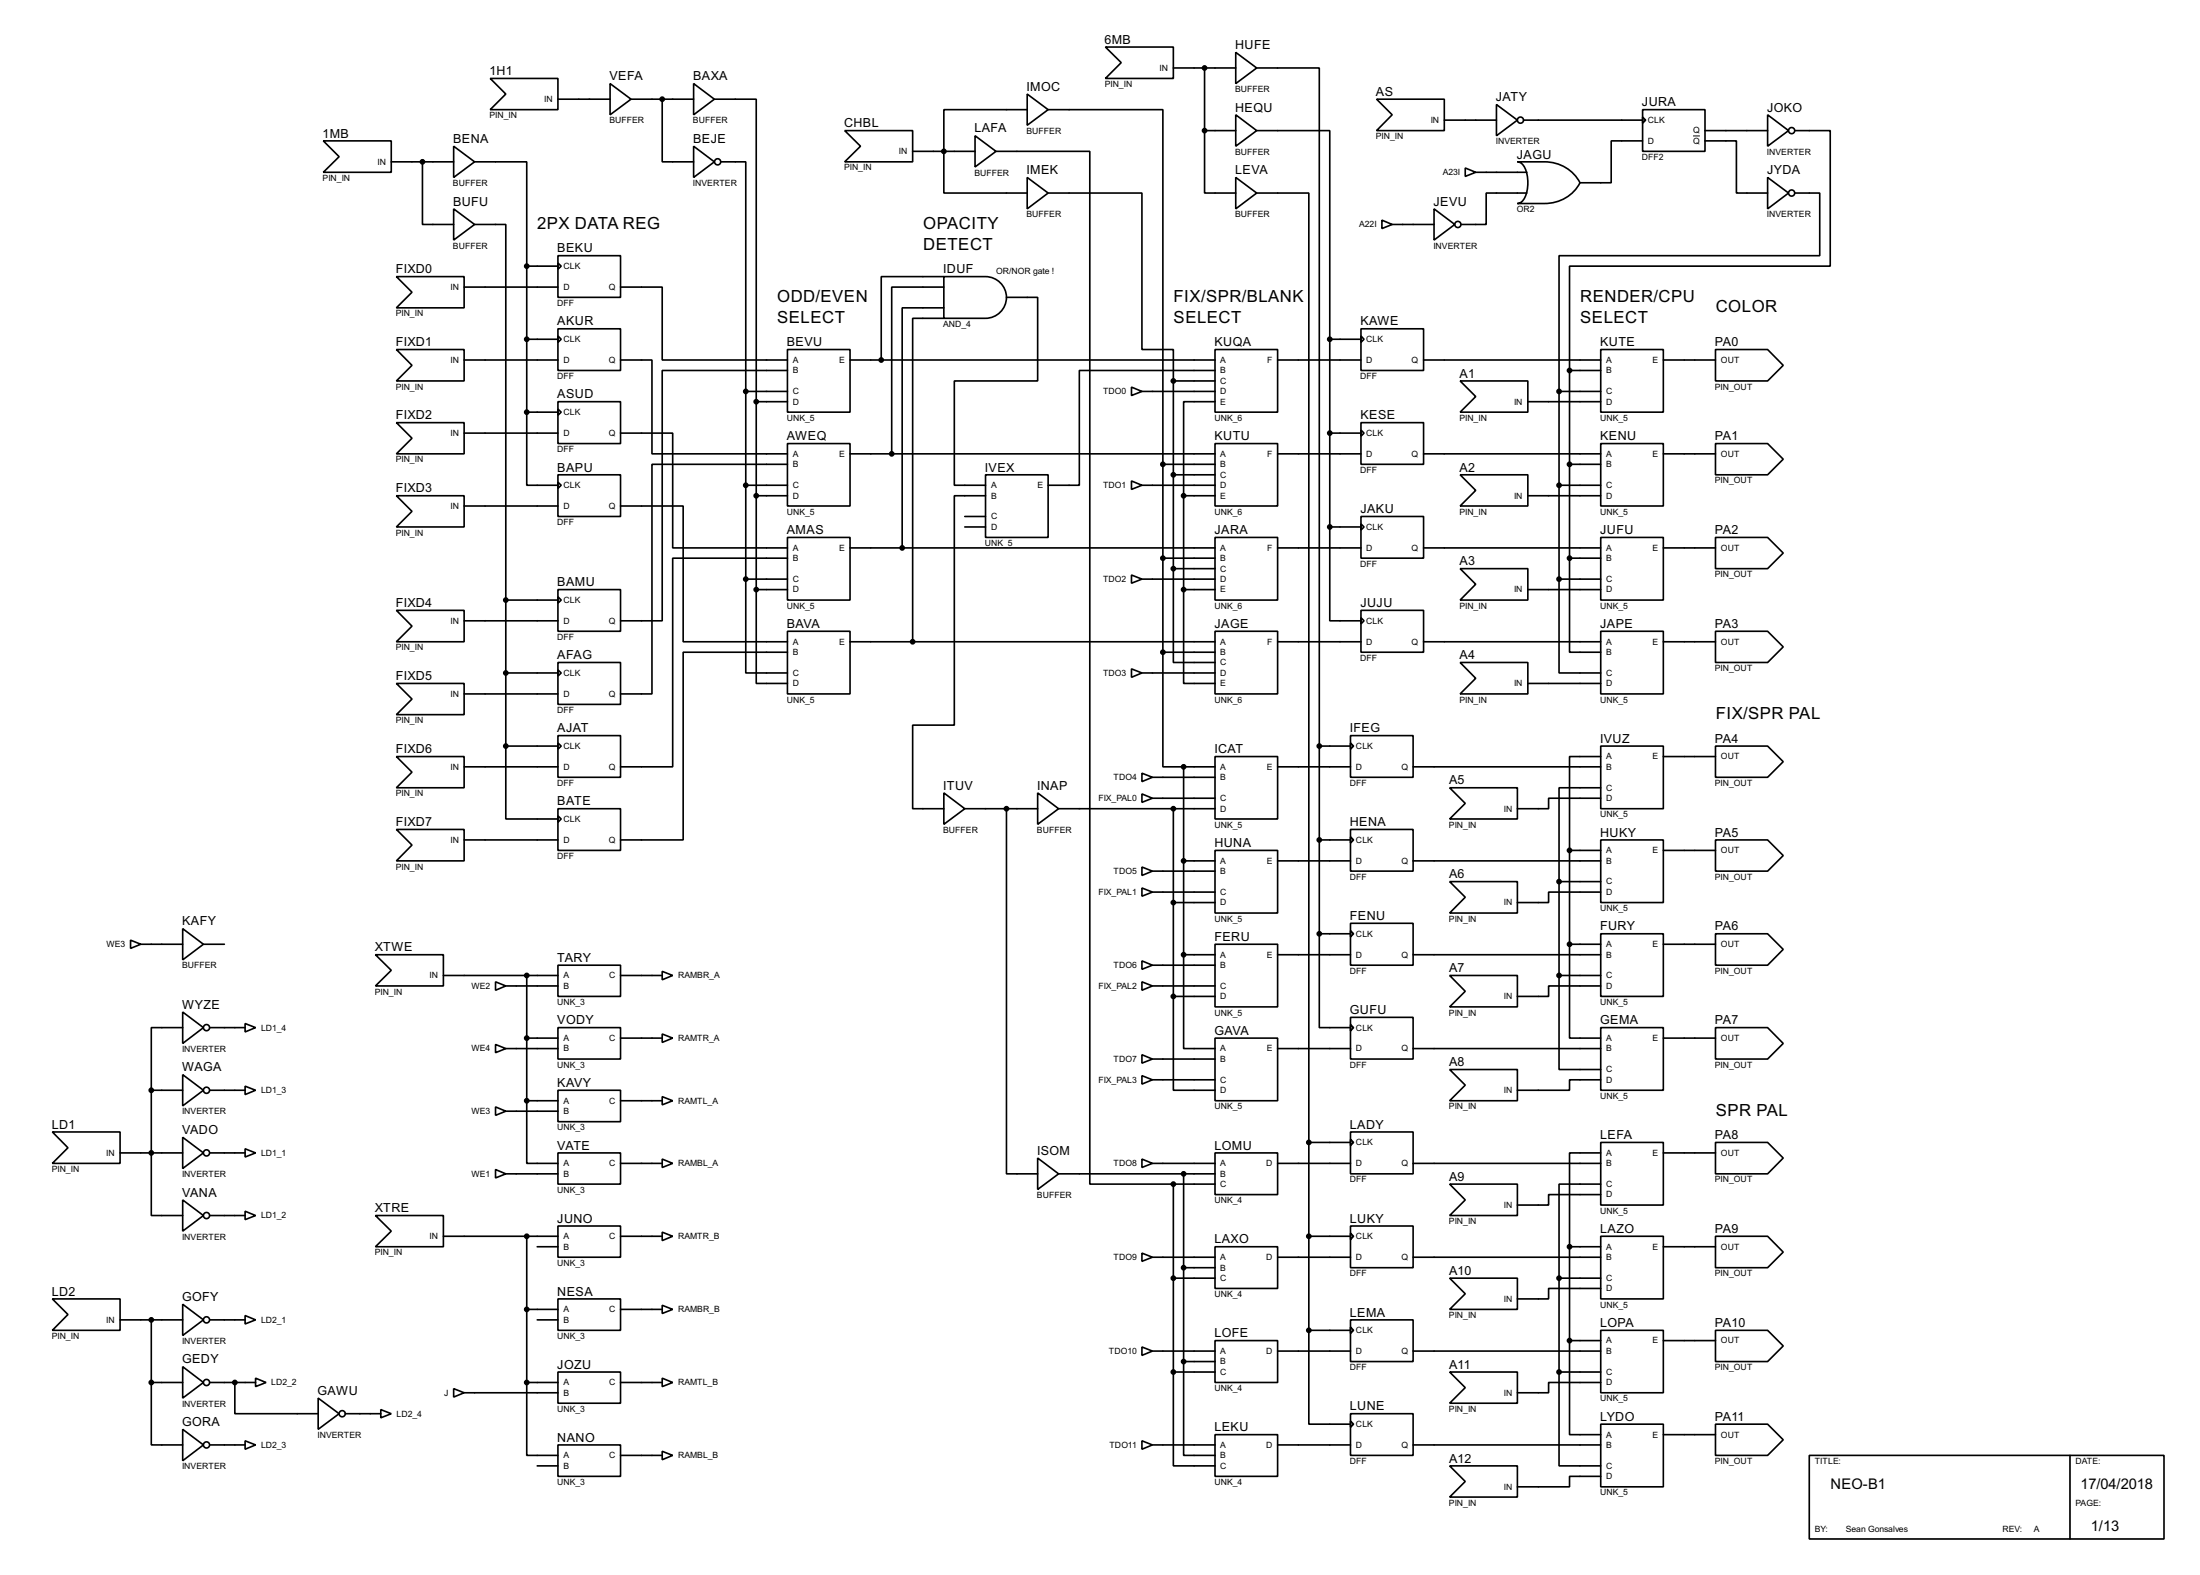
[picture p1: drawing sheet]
<svg xmlns="http://www.w3.org/2000/svg" width="536mm" height="383mm" viewBox="0 0 536 383" stroke-linecap="round" stroke-linejoin="round" font-family="sans-serif">
<g fill="none" stroke="#000" stroke-width=".4">
<path d="M119.4 19.1h16.5v7.6h-16.5l3.8-3.8zM269.3 11.5h16.5v7.6h-16.5l3.8-3.8zM285.8 16.6h15.2M293.4 16.6v15.2M301 12.8l5.1 3.8-5.1 3.8zM306.1 16.6h15.3v165.1M78.8 34.3h16.5v7.7h-16.5l3.8-3.8zM95.3 39.4h15.2M102.9 39.4v15.3h7.6M110.5 35.6l5.1 3.8-5.1 3.8zM115.6 39.4h12.7v25.4M135.9 24.2h12.7"/>
<path d="M148.6 20.4l5.1 3.8-5.1 3.8zM153.7 24.2h15.3M161.3 24.2v15.2h7.7M169 35.6l5 3.8-5 3.8zM169 20.4l5 3.8-5 3.8zM174 24.2h10.2v73.6M175.6 39.4h6.1v55.9M205.8 31.8h16.5v7.6h-16.5l3.8-3.8zM222.3 36.9h15.2M237.5 33.1l5.1 3.8-5.1 3.8zM242.6 36.9h22.9v251.4h20.3M250.2 22.9l5.1 3.8-5.1 3.8z"/>
<path d="M250.2 26.7h-20.3v20.3h20.3M255.3 26.7h28v86.4M293.4 31.8v15.2h7.6M293.4 31.8h7.6M301 28l5.1 3.8-5.1 3.8zM306.1 31.8h17.8v50.8M335.3 24.2h16.5v7.6h-16.5l3.8-3.8zM351.8 29.3h12.7M364.5 25.5l5.1 3.8-5.1 3.8zM369.6 39.4h6.6a9.6 9.6 0 0 1 8.7 5.1 9.6 9.6 0 0 1-8.7 5.1h-6.6a3.2 3.2 0 0 0 2.4-3.2 7.7 7.7 0 0 0-1.4-6.6zM371.1 29.3h29M400.1 26.7h15.2v10.2h-15.2z"/>
<path d="M400.1 28.5l.8 .8-.8 .7zM400.1 34.3h-7.6v10.2h-7.6M415.3 34.3h7.7v12.7h7.6M415.3 31.8h15.3M430.6 28l5.1 3.8-5.1 3.8zM437.2 31.8h8.6v33h-63.5v25.4M110.5 50.9l5.1 3.8-5.1 3.8zM115.6 54.7h7.6v91.4M250.2 43.2l5.1 3.8-5.1 3.9zM255.3 47h22.9v38.1h7.6v7.7M301 43.2l5.1 3.8-5.1 3.9zM306.1 47h12.7v231.2"/>
<path d="M336.6 53.6l2.5 1.1-2.5 1zM339.1 54.7h10.2M349.3 50.9l5.1 3.8-5.1 3.8zM356.9 40.9l2.6 1.1-2.6 1zM359.5 42h12.4M371.9 47h-9.9v7.7h-6.1M430.6 43.2l5.1 3.8-5.1 3.9zM437.2 47h6.1v15.3h-63.5v33M96.6 67.4h16.5v7.6h-16.5l3.8-3.8zM113.1 69.9h22.8M128.3 64.8v35.6M128.3 64.8h7.6"/>
<path d="M135.9 62.3h15.3v10.1h-15.3zM135.9 64.1l.8 .7-.8 .8zM151.2 69.9h10.1v17.8h30.5M229.9 67.4h10.2a5.1 5.1 0 0 1 5.1 5 5.1 5.1 0 0 1-5.1 5.1h-10.2zM229.9 67.4h-15.2v20.3M229.9 75h-10.1v58.4M229.9 69.9h-12.7v40.6M229.9 77.5h-7.6v78.8M245.2 72.4h7.6v20.4h-20.3v25.4h7.6M96.6 85.1h16.5v7.7h-16.5l3.8-3.8zM113.1 87.7h22.8M128.3 82.6h7.6"/>
<path d="M135.9 97.8h15.3v10.2h-15.3zM135.9 99.6l.8 .8-.8 .7zM135.9 80.1h15.3v10.1h-15.3zM135.9 81.8l.8 .8-.8 .8zM151.2 87.7h7.6v22.8h33M181.7 95.3v45.7M181.7 95.3h10.1M184.2 97.8v45.8M184.2 97.8h7.6M191.8 85.1h15.3v15.3h-15.3zM191.8 90.2h-30.5v61h-10.1M207.1 87.7h88.9"/>
<path d="M275.6 94.3l2.6 1-2.6 1zM278.2 95.3h17.8M285.8 92.8v45.7M285.8 92.8h10.2M296 85.1h15.2v15.3h-15.2zM296 97.8h-7.7v22.9M296 90.2h-33.1v28h-7.6M311.2 87.7h20.3M323.9 82.6h7.6M323.9 82.6v45.7M331.5 80.1h15.3v10.1h-15.3zM331.5 81.8l.8 .8-.8 .8z"/>
<path d="M346.8 87.7h43.1M355.7 92.8h16.5v7.6h-16.5l3.8-3.8zM372.2 97.8h17.7M379.8 95.3v45.7M379.8 95.3h10.1M382.3 90.2v45.7M382.3 90.2h7.6M389.9 85.1h15.3v15.3h-15.3zM405.2 87.7h12.7M417.9 85.1h12.7l3.8 3.9-3.8 3.8h-12.7zM96.6 102.9h16.5v7.6h-16.5l3.8-3.8zM113.1 105.5h22.8"/>
<path d="M128.3 100.4v17.8h7.6M128.3 100.4h7.6M135.9 115.6h15.3v10.2h-15.3zM135.9 117.4l.8 .8-.8 .7zM151.2 105.5h12.7v27.9h27.9M181.7 118.2h10.1M191.8 108h15.3v15.2h-15.3zM191.8 113.1h-33v55.9h-7.6M207.1 110.5h88.9M240.1 115.6h15.2v15.3h-15.2zM275.6 117.1l2.6 1.1-2.6 1zM278.2 118.2h17.8"/>
<path d="M283.3 113.1h12.7M283.3 113.1v45.7M285.8 115.6h10.2M296 108h15.2v15.2h-15.2zM311.2 110.5h20.3M323.9 105.5h7.6M331.5 102.9h15.3v10.2h-15.3zM331.5 104.7l.8 .8-.8 .7zM346.8 110.5h43.1M355.7 115.6h16.5v7.6h-16.5l3.8-3.8zM379.8 118.2h10.1M382.3 113.1h7.6"/>
<path d="M389.9 108h15.3v15.2h-15.3zM405.2 110.5h12.7M417.9 108h12.7l3.8 3.8-3.8 3.8h-12.7zM96.6 120.7h16.5v7.6h-16.5l3.8-3.8zM113.1 123.2h22.8M151.2 123.2h15.2v33.1h25.4M184.2 120.7h7.6M191.8 130.9h15.3v15.2h-15.3zM191.8 135.9h-27.9v50.8h-12.7M207.1 133.4h88.9M235 128.3h5.1M235 125.8h5.1"/>
<path d="M240.1 120.7h-7.6v55.9h-10.2v20.3h7.6M283.3 135.9h12.7M285.8 138.5v22.8h10.2M285.8 138.5h10.2M288.3 120.7h7.7M288.3 120.7v22.9M296 130.9h15.2v15.2h-15.2zM311.2 133.4h20.3M323.9 128.3v22.9h7.6M323.9 128.3h7.6M331.5 125.8h15.3v10.1h-15.3zM331.5 127.6l.8 .7-.8 .8z"/>
<path d="M346.8 133.4h43.1M355.7 138.5h16.5v7.6h-16.5l3.8-3.8zM372.2 120.7h17.7M382.3 135.9v22.9h7.6M382.3 135.9h7.6M389.9 130.9h15.3v15.2h-15.3zM405.2 133.4h12.7M417.9 130.9h12.7l3.8 3.8-3.8 3.8h-12.7zM96.6 148.6h16.5v7.7h-16.5l3.8-3.8zM113.1 151.2h22.8M123.2 146.1v35.6M123.2 146.1h12.7"/>
<path d="M135.9 143.6h15.3v10.1h-15.3zM135.9 145.3l.8 .8-.8 .8zM181.7 141v22.9h10.1M181.7 141h10.1M184.2 143.6v22.8h7.6M184.2 143.6h7.6M191.8 153.7h15.3v15.3h-15.3zM191.8 158.8h-25.4v45.7h-15.2M207.1 156.3h88.9M275.6 140l2.6 1-2.6 1zM278.2 141h17.8M283.3 158.8v27.9h5"/>
<path d="M283.3 158.8h12.7M288.3 143.6v22.8h7.7M288.3 143.6h7.7M296 153.7h15.2v15.3h-15.2zM311.2 156.3h20.3M331.5 148.6h15.3v10.2h-15.3zM331.5 150.4l.8 .8-.8 .7zM346.8 156.3h43.1M372.2 143.6h17.7M379.8 141v22.9h10.1M379.8 141h10.1M389.9 153.7h15.3v15.3h-15.3z"/>
<path d="M405.2 156.3h12.7M417.9 153.7h12.7l3.8 3.8-3.8 3.8h-12.7zM96.6 166.4h16.5v7.6h-16.5l3.8-3.8zM113.1 169h22.8M123.2 163.9h12.7M135.9 179.1h15.3v10.2h-15.3zM135.9 161.3h15.3v10.2h-15.3zM135.9 163.1l.8 .8-.8 .7zM275.6 162.9l2.6 1-2.6 1zM278.2 163.9h17.8M329 179.1h15.2v10.2h-15.2zM355.7 161.3h16.5v7.7h-16.5l3.8-3.8z"/>
<path d="M372.2 166.4h17.7M96.6 184.2h16.5v7.6h-16.5l3.8-3.8zM113.1 186.7h22.8M123.2 181.7v17.7h12.7M123.2 181.7h12.7M135.9 196.9h15.3v10.2h-15.3zM135.9 198.7l.8 .7-.8 .8zM135.9 180.9l.8 .8-.8 .7zM229.9 193.1l5.1 3.8-5.1 3.8zM235 196.9h17.8M245.2 196.9v88.9h7.6M252.8 193.1l5.1 3.8-5.1 3.8z"/>
<path d="M257.9 196.9h38.1M278.2 188.3l2.5 1-2.5 1zM278.2 193.3l2.5 1.1-2.5 1zM280.7 189.3h15.3M280.7 194.4h15.3M285.8 196.9v45.7M288.3 186.7h7.7M288.3 186.7v45.8M296 184.2h15.2v15.2h-15.2zM311.2 186.7h17.8M321.4 181.7h7.6M321.4 181.7v45.7"/>
<path d="M329 180.9l.7 .8-.7 .7zM344.2 186.7h45.7M353.1 191.8h16.5v7.6h-16.5l3.8-3.8zM389.9 181.7h15.3v15.2h-15.3zM389.9 194.4h-12.7v2.5h-7.6M389.9 184.2h-7.6v22.9M389.9 191.8h-10.1v22.9M405.2 184.2h12.7M417.9 181.7h12.7l3.8 3.8-3.8 3.8h-12.7zM96.6 202h16.5v7.6h-16.5l3.8-3.8zM113.1 204.5h22.8M278.2 211.1l2.5 1-2.5 1.1z"/>
<path d="M278.2 216.2l2.5 1-2.5 1zM280.7 212.1h15.3M280.7 217.2h15.3M285.8 219.8h10.2M288.3 209.6h7.7M296 207.1h15.2v15.2h-15.2zM311.2 209.6h17.8M321.4 204.5h7.6M329 202h15.2v10.1h-15.2zM329 203.8l.7 .7-.7 .8zM344.2 209.6h45.7M353.1 214.7h16.5v7.6h-16.5l3.8-3.8z"/>
<path d="M379.8 214.7v22.8M379.8 214.7h10.1M382.3 207.1v22.8M382.3 207.1h7.6M389.9 204.5h15.3v15.3h-15.3zM389.9 217.2h-12.7v2.6h-7.6M405.2 207.1h12.7M417.9 204.5h12.7l3.8 3.8-3.8 3.8h-12.7zM31.8 228.9l2.5 1-2.5 1zM34.3 229.9h10.2M44.5 226.1l5.1 3.8-5.1 3.8zM49.6 229.9h5.1"/>
<path d="M91.5 232.5h16.5v7.6h-16.5l3.8-3.8zM108 237.5h27.9M120.7 239.1l2.5 1-2.5 1zM128.3 237.5v30.5M135.9 235h15.3v7.6h-15.3zM151.2 237.5h10.1M161.3 236.5l2.6 1-2.6 1.1zM278.2 234l2.5 1-2.5 1zM278.2 239.1l2.5 1-2.5 1zM280.7 235h15.3M288.3 232.5v22.8h7.7M288.3 232.5h7.7"/>
<path d="M296 229.9h15.2v15.3h-15.2zM311.2 232.5h17.8M321.4 227.4v22.8h7.6M321.4 227.4h7.6M329 224.8h15.2v10.2h-15.2zM329 226.6l.7 .8-.7 .7zM344.2 232.5h45.7M353.1 237.5h16.5v7.7h-16.5l3.8-3.8zM379.8 237.5v22.9h10.1M379.8 237.5h10.1M382.3 229.9v22.9h7.6M382.3 229.9h7.6"/>
<path d="M389.9 227.4h15.3v15.2h-15.3zM405.2 229.9h12.7M417.9 227.4h12.7l3.8 3.8-3.8 3.8h-12.7zM44.5 246.4l5.1 3.8-5.1 3.9zM44.5 250.2h-7.6v15.3M51.1 250.2h8.6M59.7 249.2l2.6 1-2.6 1.1zM120.7 254.3l2.5 1-2.5 1zM123.2 255.3h12.7M123.2 240.1h12.7M128.3 252.8h7.6M135.9 250.2h15.3v7.7h-15.3z"/>
<path d="M151.2 252.8h10.1M161.3 251.8l2.6 1-2.6 1zM278.2 256.8l2.5 1.1-2.5 1zM280.7 257.9h15.3M280.7 240.1h15.3M285.8 242.6v22.9h10.2M285.8 242.6h10.2M296 252.8h15.2v15.2h-15.2zM311.2 255.3h17.8M329 247.7h15.2v10.2h-15.2zM329 249.5l.7 .7-.7 .8zM344.2 255.3h45.7"/>
<path d="M389.9 250.2h15.3v15.3h-15.3zM389.9 240.1h-12.7v2.5h-7.6M405.2 252.8h12.7M417.9 250.2h12.7l3.8 3.9-3.8 3.8h-12.7zM12.8 275.6h16.5v7.7h-16.5l3.8-3.8zM36.9 265.5v30.5h7.6M36.9 265.5h7.6M44.5 276.9l5.1 3.8-5.1 3.8zM44.5 261.7l5.1 3.8-5.1 3.8zM51.1 265.5h8.6M59.7 279.7l2.6 1-2.6 1zM59.7 264.5l2.6 1-2.6 1z"/>
<path d="M120.7 269.5l2.5 1.1-2.5 1zM123.2 270.6h12.7M128.3 268v15.3h7.6M128.3 268h7.6M135.9 265.5h15.3v7.6h-15.3zM151.2 268h10.1M161.3 267l2.6 1-2.6 1zM278.2 261.9l2.5 1-2.5 1.1zM280.7 262.9h15.3M318.8 278.2v45.7M318.8 278.2h10.2M329 275.6h15.2v10.2h-15.2z"/>
<path d="M329 277.4l.7 .8-.7 .7zM353.1 260.4h16.5v7.6h-16.5l3.8-3.8zM389.9 278.2h15.3v15.2h-15.3zM389.9 262.9h-7.6v2.6h-12.7M417.9 278.2h12.7l3.8 3.8-3.8 3.8h-12.7zM29.3 280.7h15.2M44.5 292.2l5.1 3.8-5.1 3.8zM51.1 280.7h8.6M51.1 296h8.6M59.7 294.9l2.6 1.1-2.6 1zM91.5 296h16.5v7.6h-16.5l3.8-3.8zM120.7 284.8l2.5 1-2.5 1z"/>
<path d="M123.2 285.8h12.7M135.9 298.5h15.3v7.6h-15.3zM135.9 280.7h15.3v7.6h-15.3zM151.2 283.3h10.1M161.3 282.2l2.6 1.1-2.6 1zM252.8 282l5.1 3.8-5.1 3.8zM257.9 285.8h38.1M278.2 282.2l2.5 1.1-2.5 1zM280.7 283.3h15.3M285.8 288.3v45.8M285.8 288.3h10.2M288.3 285.8v45.7"/>
<path d="M296 280.7h15.2v10.2h-15.2zM311.2 283.3h17.8M329 298.5h15.2v10.2h-15.2zM344.2 283.3h45.7M353.1 288.3h16.5v7.7h-16.5l3.8-3.8zM389.9 290.9h-12.7v2.5h-7.6M389.9 280.7h-7.6v22.9M389.9 288.3h-10.1v22.9M405.2 280.7h12.7M12.8 316.3h16.5v7.6h-16.5l3.8-3.8zM44.5 317.6l5.1 3.8-5.1 3.8zM108 301h27.9"/>
<path d="M128.3 301v35.6M128.3 318.8h7.6M130.9 303.6h5M135.9 316.3h15.3v7.6h-15.3zM151.2 301h10.1M151.2 318.8h10.1M161.3 300l2.6 1-2.6 1.1zM161.3 317.8l2.6 1-2.6 1zM278.2 305.1l2.5 1-2.5 1zM280.7 306.1h15.3M285.8 311.2h10.2M288.3 308.7h7.7"/>
<path d="M296 303.6h15.2v10.1h-15.2zM311.2 306.1h17.8M318.8 301h10.2M329 300.3l.7 .7-.7 .8zM344.2 306.1h45.7M353.1 311.2h16.5v7.6h-16.5l3.8-3.8zM379.8 311.2v22.9M379.8 311.2h10.1M382.3 303.6v22.8M382.3 303.6h7.6M389.9 301h15.3v15.3h-15.3zM389.9 313.7h-12.7v2.6h-7.6"/>
<path d="M405.2 303.6h12.7M417.9 301h12.7l3.8 3.9-3.8 3.8h-12.7zM29.3 321.4h15.2M36.9 336.6v15.2h7.6M36.9 336.6h7.6M36.9 321.4v15.2M44.5 332.8l5.1 3.8-5.1 3.8zM51.1 321.4h8.6M51.1 336.6h11.2M57.2 336.6v7.6h20.3M59.7 320.3l2.6 1.1-2.6 1zM62.3 335.6l2.5 1-2.5 1z"/>
<path d="M110.5 338.1l2.6 1-2.6 1.1zM113.1 339.1h22.8M128.3 336.6v17.8h7.6M128.3 336.6h7.6M130.9 321.4h5M135.9 334.1h15.3v7.6h-15.3zM151.2 336.6h10.1M161.3 335.6l2.6 1-2.6 1zM278.2 328l2.5 1-2.5 1zM280.7 329h15.3M285.8 334.1v22.8h10.2M285.8 334.1h10.2"/>
<path d="M288.3 331.5v22.9h7.7M288.3 331.5h7.7M296 326.4h15.2v10.2h-15.2zM311.2 329h17.8M318.8 323.9v22.9h10.2M318.8 323.9h10.2M329 321.4h15.2v10.1h-15.2zM329 323.1l.7 .8-.7 .8zM344.2 329h45.7M353.1 334.1h16.5v7.6h-16.5l3.8-3.8zM379.8 334.1v22.8h10.1M379.8 334.1h10.1"/>
<path d="M382.3 326.4v22.9h7.6M382.3 326.4h7.6M389.9 323.9h15.3v15.2h-15.3zM389.9 336.6h-12.7v2.5h-7.6M405.2 326.4h12.7M417.9 323.9h12.7l3.8 3.8-3.8 3.8h-12.7zM44.5 348l5.1 3.8-5.1 3.9zM51.1 351.8h8.6M59.7 350.8l2.6 1-2.6 1.1zM77.5 340.4l5.1 3.8-5.1 3.8zM84.1 344.2h8.7M92.8 343.2l2.5 1-2.5 1z"/>
<path d="M130.9 356.9h5M135.9 351.8h15.3v7.7h-15.3zM151.2 354.4h10.1M161.3 353.4l2.6 1-2.6 1zM278.2 350.8l2.5 1-2.5 1.1zM280.7 351.8h15.3M296 349.3h15.2v10.2h-15.2zM311.2 351.8h17.8M329 344.2h15.2v10.2h-15.2zM329 346l.7 .8-.7 .7zM344.2 351.8h45.7M353.1 356.9h16.5v7.6h-16.5l3.8-3.8z"/>
<path d="M389.9 346.8h15.3v15.2h-15.3zM389.9 359.5h-7.6v2.5h-12.7M405.2 349.3h12.7M417.9 346.8h12.7l3.8 3.8-3.8 3.8h-12.7zM440.7 354.4h86.4v20.3h-86.4zM504.2 354.4v20.3"/>
<circle cx="174.8" cy="39.4" r=".75"/>
<circle cx="370.3" cy="29.3" r=".75"/>
<circle cx="436.4" cy="31.8" r=".75"/>
<circle cx="355.1" cy="54.7" r=".75"/>
<circle cx="436.4" cy="47" r=".75"/>
<circle cx="50.3" cy="250.2" r=".75"/>
<circle cx="50.3" cy="265.5" r=".75"/>
<circle cx="50.3" cy="280.7" r=".75"/>
<circle cx="50.3" cy="296" r=".75"/>
<circle cx="50.3" cy="321.4" r=".75"/>
<circle cx="50.3" cy="336.6" r=".75"/>
<circle cx="50.3" cy="351.8" r=".75"/>
<circle cx="83.3" cy="344.2" r=".75"/>
</g>
<g fill="#000" stroke="#000" stroke-width=".4">
<circle cx="293.4" cy="16.6" r=".5"/>
<circle cx="102.9" cy="39.4" r=".5"/>
<circle cx="161.3" cy="24.2" r=".5"/>
<circle cx="229.9" cy="36.9" r=".5"/>
<circle cx="293.4" cy="31.8" r=".5"/>
<circle cx="128.3" cy="64.8" r=".5"/>
<circle cx="128.3" cy="82.6" r=".5"/>
<circle cx="181.6" cy="95.3" r=".5"/>
<circle cx="184.2" cy="97.8" r=".5"/>
<circle cx="214.6" cy="87.7" r=".5"/>
<circle cx="285.8" cy="92.8" r=".5"/>
<circle cx="323.9" cy="82.6" r=".5"/>
<circle cx="379.7" cy="95.3" r=".5"/>
<circle cx="382.3" cy="90.2" r=".5"/>
<circle cx="128.3" cy="100.4" r=".5"/>
<circle cx="181.6" cy="118.2" r=".5"/>
<circle cx="217.2" cy="110.5" r=".5"/>
<circle cx="283.2" cy="113.1" r=".5"/>
<circle cx="285.8" cy="115.6" r=".5"/>
<circle cx="323.9" cy="105.5" r=".5"/>
<circle cx="379.7" cy="118.2" r=".5"/>
<circle cx="382.3" cy="113.1" r=".5"/>
<circle cx="184.2" cy="120.7" r=".5"/>
<circle cx="219.7" cy="133.4" r=".5"/>
<circle cx="283.2" cy="135.9" r=".5"/>
<circle cx="285.8" cy="138.5" r=".5"/>
<circle cx="288.3" cy="120.7" r=".5"/>
<circle cx="323.9" cy="128.3" r=".5"/>
<circle cx="382.3" cy="135.9" r=".5"/>
<circle cx="123.2" cy="146.1" r=".5"/>
<circle cx="181.6" cy="141" r=".5"/>
<circle cx="184.2" cy="143.6" r=".5"/>
<circle cx="222.3" cy="156.3" r=".5"/>
<circle cx="283.2" cy="158.8" r=".5"/>
<circle cx="288.3" cy="143.6" r=".5"/>
<circle cx="379.7" cy="141" r=".5"/>
<circle cx="123.2" cy="163.9" r=".5"/>
<circle cx="123.2" cy="181.7" r=".5"/>
<circle cx="245.1" cy="196.9" r=".5"/>
<circle cx="285.8" cy="196.9" r=".5"/>
<circle cx="288.3" cy="186.7" r=".5"/>
<circle cx="321.3" cy="181.7" r=".5"/>
<circle cx="285.8" cy="219.8" r=".5"/>
<circle cx="288.3" cy="209.6" r=".5"/>
<circle cx="321.3" cy="204.5" r=".5"/>
<circle cx="379.7" cy="214.7" r=".5"/>
<circle cx="382.3" cy="207.1" r=".5"/>
<circle cx="128.3" cy="237.5" r=".5"/>
<circle cx="288.3" cy="232.5" r=".5"/>
<circle cx="321.3" cy="227.4" r=".5"/>
<circle cx="379.7" cy="237.5" r=".5"/>
<circle cx="382.3" cy="229.9" r=".5"/>
<circle cx="128.3" cy="252.8" r=".5"/>
<circle cx="285.8" cy="242.6" r=".5"/>
<circle cx="36.8" cy="265.5" r=".5"/>
<circle cx="128.3" cy="268" r=".5"/>
<circle cx="318.8" cy="278.2" r=".5"/>
<circle cx="36.8" cy="280.7" r=".5"/>
<circle cx="285.8" cy="288.3" r=".5"/>
<circle cx="288.3" cy="285.8" r=".5"/>
<circle cx="128.3" cy="301" r=".5"/>
<circle cx="128.3" cy="318.8" r=".5"/>
<circle cx="285.8" cy="311.2" r=".5"/>
<circle cx="288.3" cy="308.7" r=".5"/>
<circle cx="318.8" cy="301" r=".5"/>
<circle cx="379.7" cy="311.2" r=".5"/>
<circle cx="382.3" cy="303.6" r=".5"/>
<circle cx="36.8" cy="321.4" r=".5"/>
<circle cx="36.8" cy="336.6" r=".5"/>
<circle cx="57.2" cy="336.6" r=".5"/>
<circle cx="128.3" cy="336.6" r=".5"/>
<circle cx="285.8" cy="334.1" r=".5"/>
<circle cx="288.3" cy="331.5" r=".5"/>
<circle cx="318.8" cy="323.9" r=".5"/>
<circle cx="379.7" cy="334.1" r=".5"/>
<circle cx="382.3" cy="326.4" r=".5"/>
</g>
<path d="M412.4 33.1h1.7" fill="none" stroke="#000" stroke-width=".24"/>
<g font-size="4.6">
<text x="130.9" y="55.7">2PX DATA REG</text>
<text x="224.9" y="55.7">OPACITY</text>
<text x="224.9" y="60.9">DETECT</text>
<text x="189.3" y="73.6">ODD/EVEN</text>
<text x="285.9" y="73.6">FIX/SPR/BLANK</text>
<text x="384.9" y="73.6">RENDER/CPU</text>
<text x="417.9" y="76.1">COLOR</text>
<text x="189.3" y="78.6">SELECT</text>
<text x="285.9" y="78.6">SELECT</text>
<text x="384.9" y="78.6">SELECT</text>
<text x="417.9" y="175.2">FIX/SPR PAL</text>
<text x="417.9" y="271.7">SPR PAL</text>
</g>
<g font-size="4">
<text x="445.9" y="362.5">NEO-B1</text>
<text x="506.8" y="362.5">17/04/2018</text>
<text x="509.3" y="372.7">1/13</text>
</g>
<g font-size="3.4">
<text x="269.1" y="10.6">6MB</text>
<text x="300.9" y="12">HUFE</text>
<text x="119.2" y="18.3">1H1</text>
<text x="148.5" y="19.6">VEFA</text>
<text x="168.8" y="19.6">BAXA</text>
<text x="250.1" y="22.1">IMOC</text>
<text x="335.2" y="23.3">AS</text>
<text x="300.9" y="27.2">HEQU</text>
<text x="364.4" y="24.7">JATY</text>
<text x="400" y="25.9">JURA</text>
<text x="430.4" y="27.2">JOKO</text>
<text x="78.6" y="33.5">1MB</text>
<text x="110.4" y="34.8">BENA</text>
<text x="168.8" y="34.8">BEJE</text>
<text x="205.6" y="31">CHBL</text>
<text x="237.4" y="32.3">LAFA</text>
<text x="369.5" y="38.6">JAGU</text>
<text x="250.1" y="42.4">IMEK</text>
<text x="300.9" y="42.4">LEVA</text>
<text x="430.4" y="42.4">JYDA</text>
<text x="110.4" y="50.1">BUFU</text>
<text x="349.2" y="50.1">JEVU</text>
<text x="135.8" y="61.4">BEKU</text>
<text x="96.4" y="66.6">FIXD0</text>
<text x="229.8" y="66.6">IDUF</text>
<text x="135.8" y="79.3">AKUR</text>
<text x="331.4" y="79.3">KAWE</text>
<text x="96.4" y="84.3">FIXD1</text>
<text x="191.7" y="84.3">BEVU</text>
<text x="295.8" y="84.3">KUQA</text>
<text x="389.8" y="84.3">KUTE</text>
<text x="417.7" y="84.3">PA0</text>
<text x="355.5" y="92">A1</text>
<text x="135.8" y="97">ASUD</text>
<text x="96.4" y="102.1">FIXD2</text>
<text x="191.7" y="107.2">AWEQ</text>
<text x="295.8" y="107.2">KUTU</text>
<text x="331.4" y="102.1">KESE</text>
<text x="389.8" y="107.2">KENU</text>
<text x="417.7" y="107.2">PA1</text>
<text x="96.4" y="119.9">FIXD3</text>
<text x="135.8" y="114.8">BAPU</text>
<text x="239.9" y="114.8">IVEX</text>
<text x="355.5" y="114.8">A2</text>
<text x="331.4" y="124.9">JAKU</text>
<text x="191.7" y="130.1">AMAS</text>
<text x="295.8" y="130.1">JARA</text>
<text x="389.8" y="130.1">JUFU</text>
<text x="417.7" y="130.1">PA2</text>
<text x="355.5" y="137.6">A3</text>
<text x="135.8" y="142.8">BAMU</text>
<text x="96.4" y="147.8">FIXD4</text>
<text x="331.4" y="147.8">JUJU</text>
<text x="191.7" y="152.9">BAVA</text>
<text x="295.8" y="152.9">JAGE</text>
<text x="389.8" y="152.9">JAPE</text>
<text x="417.7" y="152.9">PA3</text>
<text x="135.8" y="160.5">AFAG</text>
<text x="355.5" y="160.5">A4</text>
<text x="96.4" y="165.6">FIXD5</text>
<text x="135.8" y="178.3">AJAT</text>
<text x="328.8" y="178.3">IFEG</text>
<text x="96.4" y="183.4">FIXD6</text>
<text x="295.8" y="183.4">ICAT</text>
<text x="389.8" y="180.9">IVUZ</text>
<text x="417.7" y="180.9">PA4</text>
<text x="353" y="191">A5</text>
<text x="135.8" y="196.1">BATE</text>
<text x="229.8" y="192.3">ITUV</text>
<text x="252.6" y="192.3">INAP</text>
<text x="96.4" y="201.2">FIXD7</text>
<text x="328.8" y="201.2">HENA</text>
<text x="389.8" y="203.7">HUKY</text>
<text x="417.7" y="203.7">PA5</text>
<text x="295.8" y="206.3">HUNA</text>
<text x="353" y="213.9">A6</text>
<text x="44.4" y="225.3">KAFY</text>
<text x="328.8" y="224">FENU</text>
<text x="389.8" y="226.6">FURY</text>
<text x="417.7" y="226.6">PA6</text>
<text x="91.3" y="231.7">XTWE</text>
<text x="295.8" y="229.1">FERU</text>
<text x="135.8" y="234.2">TARY</text>
<text x="353" y="236.7">A7</text>
<text x="44.4" y="245.6">WYZE</text>
<text x="135.8" y="249.4">VODY</text>
<text x="295.8" y="252">GAVA</text>
<text x="328.8" y="246.9">GUFU</text>
<text x="389.8" y="249.4">GEMA</text>
<text x="417.7" y="249.4">PA7</text>
<text x="44.4" y="260.9">WAGA</text>
<text x="353" y="259.6">A8</text>
<text x="135.8" y="264.7">KAVY</text>
<text x="12.6" y="274.8">LD1</text>
<text x="328.8" y="274.8">LADY</text>
<text x="44.4" y="276.1">VADO</text>
<text x="135.8" y="279.9">VATE</text>
<text x="252.6" y="281.2">ISOM</text>
<text x="295.8" y="279.9">LOMU</text>
<text x="389.8" y="277.4">LEFA</text>
<text x="417.7" y="277.4">PA8</text>
<text x="353" y="287.5">A9</text>
<text x="44.4" y="291.4">VANA</text>
<text x="91.3" y="295.2">XTRE</text>
<text x="135.8" y="297.7">JUNO</text>
<text x="328.8" y="297.7">LUKY</text>
<text x="295.8" y="302.8">LAXO</text>
<text x="389.8" y="300.2">LAZO</text>
<text x="417.7" y="300.2">PA9</text>
<text x="353" y="310.4">A10</text>
<text x="12.6" y="315.5">LD2</text>
<text x="44.4" y="316.8">GOFY</text>
<text x="135.8" y="315.5">NESA</text>
<text x="328.8" y="320.6">LEMA</text>
<text x="389.8" y="323.1">LOPA</text>
<text x="417.7" y="323.1">PA10</text>
<text x="295.8" y="325.6">LOFE</text>
<text x="44.4" y="332">GEDY</text>
<text x="135.8" y="333.3">JOZU</text>
<text x="353" y="333.3">A11</text>
<text x="77.4" y="339.6">GAWU</text>
<text x="44.4" y="347.2">GORA</text>
<text x="328.8" y="343.4">LUNE</text>
<text x="389.8" y="346">LYDO</text>
<text x="417.7" y="346">PA11</text>
<text x="135.8" y="351">NANO</text>
<text x="295.8" y="348.5">LEKU</text>
<text x="353" y="356.1">A12</text>
</g>
<g font-size="2.4">
<text x="282.4" y="17.2">IN</text>
<text x="269.1" y="21.2">PIN_IN</text>
<text x="300.8" y="22.5">BUFFER</text>
<text x="119.2" y="28.8">PIN_IN</text>
<text x="132.6" y="24.8">IN</text>
<text x="348.5" y="30">IN</text>
<text x="401.4" y="30">CLK</text>
<text x="148.4" y="30">BUFFER</text>
<text x="168.8" y="30">BUFFER</text>
<text x="250" y="32.6">BUFFER</text>
<text x="335.1" y="33.9">PIN_IN</text>
<text x="364.3" y="35.2">INVERTER</text>
<text x="401.4" y="35">D</text>
<text x="412.4" y="32.5">Q</text>
<text x="412.4" y="35">Q</text>
<text x="91.9" y="40.1">IN</text>
<text x="205.6" y="41.5">PIN_IN</text>
<text x="218.9" y="37.5">IN</text>
<text x="300.8" y="37.7">BUFFER</text>
<text x="399.9" y="38.9">DFF2</text>
<text x="430.4" y="37.7">INVERTER</text>
<text x="78.6" y="44.1">PIN_IN</text>
<text x="110.3" y="45.3">BUFFER</text>
<text x="168.8" y="45.3">INVERTER</text>
<text x="237.3" y="42.7">BUFFER</text>
<text x="351.4" y="42.7">A23I</text>
<text x="250" y="52.9">BUFFER</text>
<text x="300.8" y="52.9">BUFFER</text>
<text x="369.4" y="51.6">OR2</text>
<text x="430.4" y="52.9">INVERTER</text>
<text x="331.1" y="55.4">A22I</text>
<text x="110.3" y="60.6">BUFFER</text>
<text x="137.2" y="65.5">CLK</text>
<text x="349.1" y="60.6">INVERTER</text>
<text x="109.7" y="70.6">IN</text>
<text x="137.2" y="70.6">D</text>
<text x="148.3" y="70.6">Q</text>
<text x="242.6" y="66.7">OR/NOR gate !</text>
<text x="96.4" y="77">PIN_IN</text>
<text x="135.7" y="74.5">DFF</text>
<text x="137.2" y="83.3">CLK</text>
<text x="229.7" y="79.6">AND_4</text>
<text x="332.8" y="83.3">CLK</text>
<text x="109.7" y="88.4">IN</text>
<text x="137.2" y="88.4">D</text>
<text x="148.3" y="88.4">Q</text>
<text x="193.1" y="88.4">A</text>
<text x="204.4" y="88.4">E</text>
<text x="297.2" y="88.4">A</text>
<text x="308.6" y="88.4">F</text>
<text x="332.8" y="88.4">D</text>
<text x="343.8" y="88.4">Q</text>
<text x="391.2" y="88.4">A</text>
<text x="402.5" y="88.4">E</text>
<text x="419.2" y="88.4">OUT</text>
<text x="96.4" y="94.9">PIN_IN</text>
<text x="135.7" y="92.3">DFF</text>
<text x="193.1" y="90.9">B</text>
<text x="193.1" y="96">C</text>
<text x="268.7" y="96">TDO0</text>
<text x="297.2" y="90.9">B</text>
<text x="297.2" y="93.5">C</text>
<text x="297.2" y="96">D</text>
<text x="331.3" y="92.3">DFF</text>
<text x="391.2" y="90.9">B</text>
<text x="391.2" y="96">C</text>
<text x="417.7" y="94.9">PIN_OUT</text>
<text x="137.2" y="101">CLK</text>
<text x="193.1" y="98.5">D</text>
<text x="297.2" y="98.5">E</text>
<text x="368.8" y="98.5">IN</text>
<text x="391.2" y="98.5">D</text>
<text x="109.7" y="106.2">IN</text>
<text x="137.2" y="106.2">D</text>
<text x="148.3" y="106.2">Q</text>
<text x="191.6" y="102.4">UNK_5</text>
<text x="295.8" y="102.4">UNK_6</text>
<text x="332.8" y="106.2">CLK</text>
<text x="355.5" y="102.4">PIN_IN</text>
<text x="389.7" y="102.4">UNK_5</text>
<text x="96.4" y="112.6">PIN_IN</text>
<text x="135.7" y="110.1">DFF</text>
<text x="193.1" y="111.2">A</text>
<text x="193.1" y="113.7">B</text>
<text x="204.4" y="111.2">E</text>
<text x="297.2" y="111.2">A</text>
<text x="297.2" y="113.7">B</text>
<text x="308.6" y="111.2">F</text>
<text x="332.8" y="111.2">D</text>
<text x="343.8" y="111.2">Q</text>
<text x="391.2" y="111.2">A</text>
<text x="391.2" y="113.7">B</text>
<text x="402.5" y="111.2">E</text>
<text x="419.2" y="111.2">OUT</text>
<text x="137.2" y="118.9">CLK</text>
<text x="193.1" y="118.9">C</text>
<text x="241.4" y="118.9">A</text>
<text x="252.7" y="118.9">E</text>
<text x="268.7" y="118.9">TDO1</text>
<text x="297.2" y="116.3">C</text>
<text x="297.2" y="118.9">D</text>
<text x="331.3" y="115.1">DFF</text>
<text x="391.2" y="118.9">C</text>
<text x="417.7" y="117.7">PIN_OUT</text>
<text x="109.7" y="123.9">IN</text>
<text x="137.2" y="123.9">D</text>
<text x="148.3" y="123.9">Q</text>
<text x="191.6" y="125.3">UNK_5</text>
<text x="193.1" y="121.4">D</text>
<text x="241.4" y="121.4">B</text>
<text x="295.8" y="125.3">UNK_6</text>
<text x="297.2" y="121.4">E</text>
<text x="355.5" y="125.3">PIN_IN</text>
<text x="368.8" y="121.4">IN</text>
<text x="389.7" y="125.3">UNK_5</text>
<text x="391.2" y="121.4">D</text>
<text x="96.4" y="130.4">PIN_IN</text>
<text x="135.7" y="127.8">DFF</text>
<text x="241.4" y="129">D</text>
<text x="241.4" y="126.4">C</text>
<text x="332.8" y="129">CLK</text>
<text x="193.1" y="134.1">A</text>
<text x="193.1" y="136.6">B</text>
<text x="204.4" y="134.1">E</text>
<text x="239.9" y="133">UNK_5</text>
<text x="297.2" y="134.1">A</text>
<text x="297.2" y="136.6">B</text>
<text x="308.6" y="134.1">F</text>
<text x="332.8" y="134.1">D</text>
<text x="343.8" y="134.1">Q</text>
<text x="391.2" y="134.1">A</text>
<text x="391.2" y="136.6">B</text>
<text x="402.5" y="134.1">E</text>
<text x="419.2" y="134.1">OUT</text>
<text x="193.1" y="141.7">C</text>
<text x="268.7" y="141.7">TDO2</text>
<text x="297.2" y="139.2">C</text>
<text x="297.2" y="141.7">D</text>
<text x="331.3" y="138">DFF</text>
<text x="391.2" y="141.7">C</text>
<text x="417.7" y="140.5">PIN_OUT</text>
<text x="137.2" y="146.8">CLK</text>
<text x="191.6" y="148.2">UNK_5</text>
<text x="193.1" y="144.3">D</text>
<text x="295.8" y="148.2">UNK_6</text>
<text x="297.2" y="144.3">E</text>
<text x="355.5" y="148.2">PIN_IN</text>
<text x="368.8" y="144.3">IN</text>
<text x="389.7" y="148.2">UNK_5</text>
<text x="391.2" y="144.3">D</text>
<text x="109.7" y="151.9">IN</text>
<text x="135.7" y="155.8">DFF</text>
<text x="137.2" y="151.9">D</text>
<text x="148.3" y="151.9">Q</text>
<text x="332.8" y="151.9">CLK</text>
<text x="96.4" y="158.4">PIN_IN</text>
<text x="193.1" y="157">A</text>
<text x="193.1" y="159.5">B</text>
<text x="204.4" y="157">E</text>
<text x="297.2" y="157">A</text>
<text x="297.2" y="159.5">B</text>
<text x="308.6" y="157">F</text>
<text x="331.3" y="160.9">DFF</text>
<text x="332.8" y="157">D</text>
<text x="343.8" y="157">Q</text>
<text x="391.2" y="157">A</text>
<text x="391.2" y="159.5">B</text>
<text x="402.5" y="157">E</text>
<text x="419.2" y="157">OUT</text>
<text x="137.2" y="164.6">CLK</text>
<text x="193.1" y="167.1">D</text>
<text x="193.1" y="164.6">C</text>
<text x="268.7" y="164.6">TDO3</text>
<text x="297.2" y="162">C</text>
<text x="297.2" y="164.6">D</text>
<text x="297.2" y="167.1">E</text>
<text x="368.8" y="167.1">IN</text>
<text x="391.2" y="167.1">D</text>
<text x="391.2" y="164.6">C</text>
<text x="417.7" y="163.4">PIN_OUT</text>
<text x="109.7" y="169.7">IN</text>
<text x="135.7" y="173.6">DFF</text>
<text x="137.2" y="169.7">D</text>
<text x="148.3" y="169.7">Q</text>
<text x="191.6" y="171.1">UNK_5</text>
<text x="295.8" y="171.1">UNK_6</text>
<text x="355.5" y="171.1">PIN_IN</text>
<text x="389.7" y="171.1">UNK_5</text>
<text x="96.4" y="176.1">PIN_IN</text>
<text x="137.2" y="182.4">CLK</text>
<text x="330.3" y="182.4">CLK</text>
<text x="391.2" y="184.9">A</text>
<text x="402.5" y="184.9">E</text>
<text x="419.2" y="184.9">OUT</text>
<text x="109.7" y="187.4">IN</text>
<text x="135.7" y="191.4">DFF</text>
<text x="137.2" y="187.4">D</text>
<text x="148.3" y="187.4">Q</text>
<text x="271.2" y="190">TDO4</text>
<text x="297.2" y="187.4">A</text>
<text x="297.2" y="190">B</text>
<text x="308.5" y="187.4">E</text>
<text x="328.8" y="191.4">DFF</text>
<text x="330.3" y="187.4">D</text>
<text x="341.3" y="187.4">Q</text>
<text x="391.2" y="187.4">B</text>
<text x="417.7" y="191.4">PIN_OUT</text>
<text x="96.4" y="193.9">PIN_IN</text>
<text x="267.5" y="195.1">FIX_PAL0</text>
<text x="297.2" y="197.6">D</text>
<text x="297.2" y="195.1">C</text>
<text x="366.3" y="197.6">IN</text>
<text x="391.2" y="195.1">D</text>
<text x="391.2" y="192.5">C</text>
<text x="137.2" y="200.1">CLK</text>
<text x="229.7" y="202.8">BUFFER</text>
<text x="252.6" y="202.8">BUFFER</text>
<text x="295.8" y="201.5">UNK_5</text>
<text x="352.9" y="201.5">PIN_IN</text>
<text x="389.7" y="199">UNK_5</text>
<text x="109.7" y="205.2">IN</text>
<text x="135.7" y="209.2">DFF</text>
<text x="137.2" y="205.2">D</text>
<text x="148.3" y="205.2">Q</text>
<text x="330.3" y="205.2">CLK</text>
<text x="391.2" y="207.8">A</text>
<text x="402.5" y="207.8">E</text>
<text x="419.2" y="207.8">OUT</text>
<text x="96.4" y="211.7">PIN_IN</text>
<text x="271.2" y="212.8">TDO5</text>
<text x="297.2" y="210.3">A</text>
<text x="297.2" y="212.8">B</text>
<text x="308.5" y="210.3">E</text>
<text x="328.8" y="214.2">DFF</text>
<text x="330.3" y="210.3">D</text>
<text x="341.3" y="210.3">Q</text>
<text x="391.2" y="210.3">B</text>
<text x="391.2" y="215.4">C</text>
<text x="417.7" y="214.2">PIN_OUT</text>
<text x="267.5" y="217.9">FIX_PAL1</text>
<text x="297.2" y="220.5">D</text>
<text x="297.2" y="217.9">C</text>
<text x="366.3" y="220.5">IN</text>
<text x="389.7" y="221.9">UNK_5</text>
<text x="391.2" y="217.9">D</text>
<text x="295.8" y="224.4">UNK_5</text>
<text x="352.9" y="224.4">PIN_IN</text>
<text x="25.9" y="230.6">WE3</text>
<text x="297.2" y="233.2">A</text>
<text x="308.5" y="233.2">E</text>
<text x="330.3" y="228.1">CLK</text>
<text x="330.3" y="233.2">D</text>
<text x="341.3" y="233.2">Q</text>
<text x="391.2" y="230.6">A</text>
<text x="391.2" y="233.2">B</text>
<text x="402.5" y="230.6">E</text>
<text x="419.2" y="230.6">OUT</text>
<text x="44.3" y="235.8">BUFFER</text>
<text x="104.6" y="238.2">IN</text>
<text x="137.2" y="238.2">A</text>
<text x="148.4" y="238.2">C</text>
<text x="165.2" y="238.2">RAMBR_A</text>
<text x="271.2" y="235.7">TDO6</text>
<text x="297.2" y="235.7">B</text>
<text x="328.8" y="237.1">DFF</text>
<text x="391.2" y="238.2">C</text>
<text x="417.7" y="237.1">PIN_OUT</text>
<text x="91.3" y="242.2">PIN_IN</text>
<text x="114.8" y="240.8">WE2</text>
<text x="135.7" y="244.7">UNK_3</text>
<text x="137.2" y="240.8">B</text>
<text x="267.5" y="240.8">FIX_PAL2</text>
<text x="297.2" y="243.3">D</text>
<text x="297.2" y="240.8">C</text>
<text x="366.3" y="243.3">IN</text>
<text x="389.7" y="244.7">UNK_5</text>
<text x="391.2" y="240.8">D</text>
<text x="63.6" y="250.9">LD1_4</text>
<text x="295.8" y="247.3">UNK_5</text>
<text x="330.3" y="250.9">CLK</text>
<text x="352.9" y="247.3">PIN_IN</text>
<text x="44.3" y="256.2">INVERTER</text>
<text x="114.8" y="256">WE4</text>
<text x="137.2" y="253.5">A</text>
<text x="137.2" y="256">B</text>
<text x="148.4" y="253.5">C</text>
<text x="165.2" y="253.5">RAMTR_A</text>
<text x="297.2" y="256">A</text>
<text x="308.5" y="256">E</text>
<text x="330.3" y="256">D</text>
<text x="341.3" y="256">Q</text>
<text x="391.2" y="253.5">A</text>
<text x="391.2" y="256">B</text>
<text x="402.5" y="253.5">E</text>
<text x="419.2" y="253.5">OUT</text>
<text x="135.7" y="260">UNK_3</text>
<text x="267.5" y="263.6">FIX_PAL3</text>
<text x="271.2" y="258.6">TDO7</text>
<text x="297.2" y="258.6">B</text>
<text x="297.2" y="263.6">C</text>
<text x="328.8" y="260">DFF</text>
<text x="391.2" y="263.6">D</text>
<text x="391.2" y="261.1">C</text>
<text x="417.7" y="260">PIN_OUT</text>
<text x="63.6" y="266.2">LD1_3</text>
<text x="137.2" y="268.7">A</text>
<text x="148.4" y="268.7">C</text>
<text x="165.2" y="268.7">RAMTL_A</text>
<text x="297.2" y="266.2">D</text>
<text x="366.3" y="266.2">IN</text>
<text x="389.7" y="267.6">UNK_5</text>
<text x="44.3" y="271.4">INVERTER</text>
<text x="114.8" y="271.3">WE3</text>
<text x="135.7" y="275.2">UNK_3</text>
<text x="137.2" y="271.3">B</text>
<text x="295.8" y="270.1">UNK_5</text>
<text x="352.9" y="270.1">PIN_IN</text>
<text x="25.9" y="281.4">IN</text>
<text x="63.6" y="281.4">LD1_1</text>
<text x="330.3" y="278.9">CLK</text>
<text x="391.2" y="281.4">A</text>
<text x="402.5" y="281.4">E</text>
<text x="419.2" y="281.4">OUT</text>
<text x="12.6" y="285.4">PIN_IN</text>
<text x="44.3" y="286.6">INVERTER</text>
<text x="114.8" y="286.5">WE1</text>
<text x="137.2" y="284">A</text>
<text x="137.2" y="286.5">B</text>
<text x="148.4" y="284">C</text>
<text x="165.2" y="284">RAMBL_A</text>
<text x="271.2" y="284">TDO8</text>
<text x="297.2" y="284">A</text>
<text x="297.2" y="286.5">B</text>
<text x="308.4" y="284">D</text>
<text x="328.8" y="287.9">DFF</text>
<text x="330.3" y="284">D</text>
<text x="341.3" y="284">Q</text>
<text x="391.2" y="284">B</text>
<text x="417.7" y="287.9">PIN_OUT</text>
<text x="135.7" y="290.4">UNK_3</text>
<text x="252.6" y="291.7">BUFFER</text>
<text x="295.8" y="293">UNK_4</text>
<text x="297.2" y="289">C</text>
<text x="391.2" y="291.6">D</text>
<text x="391.2" y="289">C</text>
<text x="63.6" y="296.7">LD1_2</text>
<text x="352.9" y="298.1">PIN_IN</text>
<text x="366.3" y="294.1">IN</text>
<text x="389.7" y="295.5">UNK_5</text>
<text x="44.3" y="301.9">INVERTER</text>
<text x="91.3" y="305.7">PIN_IN</text>
<text x="104.6" y="301.7">IN</text>
<text x="137.2" y="301.7">A</text>
<text x="137.2" y="304.3">B</text>
<text x="148.4" y="301.7">C</text>
<text x="165.2" y="301.7">RAMTR_B</text>
<text x="330.3" y="301.7">CLK</text>
<text x="391.2" y="304.3">A</text>
<text x="402.5" y="304.3">E</text>
<text x="419.2" y="304.3">OUT</text>
<text x="135.7" y="308.2">UNK_3</text>
<text x="271.2" y="306.8">TDO9</text>
<text x="297.2" y="306.8">A</text>
<text x="297.2" y="309.4">B</text>
<text x="297.2" y="311.9">C</text>
<text x="308.4" y="306.8">D</text>
<text x="328.8" y="310.8">DFF</text>
<text x="330.3" y="306.8">D</text>
<text x="341.3" y="306.8">Q</text>
<text x="391.2" y="306.8">B</text>
<text x="391.2" y="311.9">C</text>
<text x="417.7" y="310.8">PIN_OUT</text>
<text x="295.8" y="315.8">UNK_4</text>
<text x="366.3" y="317">IN</text>
<text x="391.2" y="314.4">D</text>
<text x="25.9" y="322.1">IN</text>
<text x="63.6" y="322.1">LD2_1</text>
<text x="137.2" y="319.5">A</text>
<text x="137.2" y="322.1">B</text>
<text x="148.4" y="319.5">C</text>
<text x="165.2" y="319.5">RAMBR_B</text>
<text x="352.9" y="320.9">PIN_IN</text>
<text x="389.7" y="318.4">UNK_5</text>
<text x="12.6" y="326">PIN_IN</text>
<text x="44.3" y="327.3">INVERTER</text>
<text x="135.7" y="326">UNK_3</text>
<text x="270.1" y="329.7">TDO10</text>
<text x="297.2" y="329.7">A</text>
<text x="308.4" y="329.7">D</text>
<text x="330.3" y="324.6">CLK</text>
<text x="330.3" y="329.7">D</text>
<text x="341.3" y="329.7">Q</text>
<text x="391.2" y="327.1">A</text>
<text x="391.2" y="329.7">B</text>
<text x="402.5" y="327.1">E</text>
<text x="419.2" y="327.1">OUT</text>
<text x="297.2" y="332.2">B</text>
<text x="297.2" y="334.8">C</text>
<text x="328.8" y="333.6">DFF</text>
<text x="391.2" y="334.8">C</text>
<text x="417.7" y="333.6">PIN_OUT</text>
<text x="66.1" y="337.3">LD2_2</text>
<text x="108.2" y="339.8">J</text>
<text x="137.2" y="337.3">A</text>
<text x="137.2" y="339.8">B</text>
<text x="148.4" y="337.3">C</text>
<text x="165.2" y="337.3">RAMTL_B</text>
<text x="295.8" y="338.7">UNK_4</text>
<text x="366.3" y="339.8">IN</text>
<text x="389.7" y="341.2">UNK_5</text>
<text x="391.2" y="337.3">D</text>
<text x="44.3" y="342.5">INVERTER</text>
<text x="96.6" y="344.9">LD2_4</text>
<text x="135.7" y="343.8">UNK_3</text>
<text x="330.3" y="347.5">CLK</text>
<text x="352.9" y="343.8">PIN_IN</text>
<text x="63.6" y="352.5">LD2_3</text>
<text x="77.3" y="350.1">INVERTER</text>
<text x="270.2" y="352.5">TDO11</text>
<text x="297.2" y="352.5">A</text>
<text x="308.4" y="352.5">D</text>
<text x="330.3" y="352.5">D</text>
<text x="341.3" y="352.5">Q</text>
<text x="391.2" y="350">A</text>
<text x="391.2" y="352.5">B</text>
<text x="402.5" y="350">E</text>
<text x="419.2" y="350">OUT</text>
<text x="44.3" y="357.8">INVERTER</text>
<text x="137.2" y="355.1">A</text>
<text x="137.2" y="357.6">B</text>
<text x="148.4" y="355.1">C</text>
<text x="165.2" y="355.1">RAMBL_B</text>
<text x="297.2" y="355.1">B</text>
<text x="297.2" y="357.6">C</text>
<text x="328.8" y="356.5">DFF</text>
<text x="391.2" y="357.6">C</text>
<text x="417.7" y="356.5">PIN_OUT</text>
<text x="442" y="356.5">TITLE:</text>
<text x="505.5" y="356.5">DATE:</text>
<text x="135.7" y="361.6">UNK_3</text>
<text x="295.8" y="361.6">UNK_4</text>
<text x="366.3" y="362.7">IN</text>
<text x="389.7" y="364.1">UNK_5</text>
<text x="391.2" y="360.2">D</text>
<text x="352.9" y="366.6">PIN_IN</text>
<text x="505.5" y="366.7">PAGE:</text>
<text x="442" y="373">BY:</text>
<text x="449.6" y="373">Sean Gonsalves</text>
<text x="487.7" y="373">REV:</text>
<text x="495.4" y="373">A</text>
</g>
</svg>
